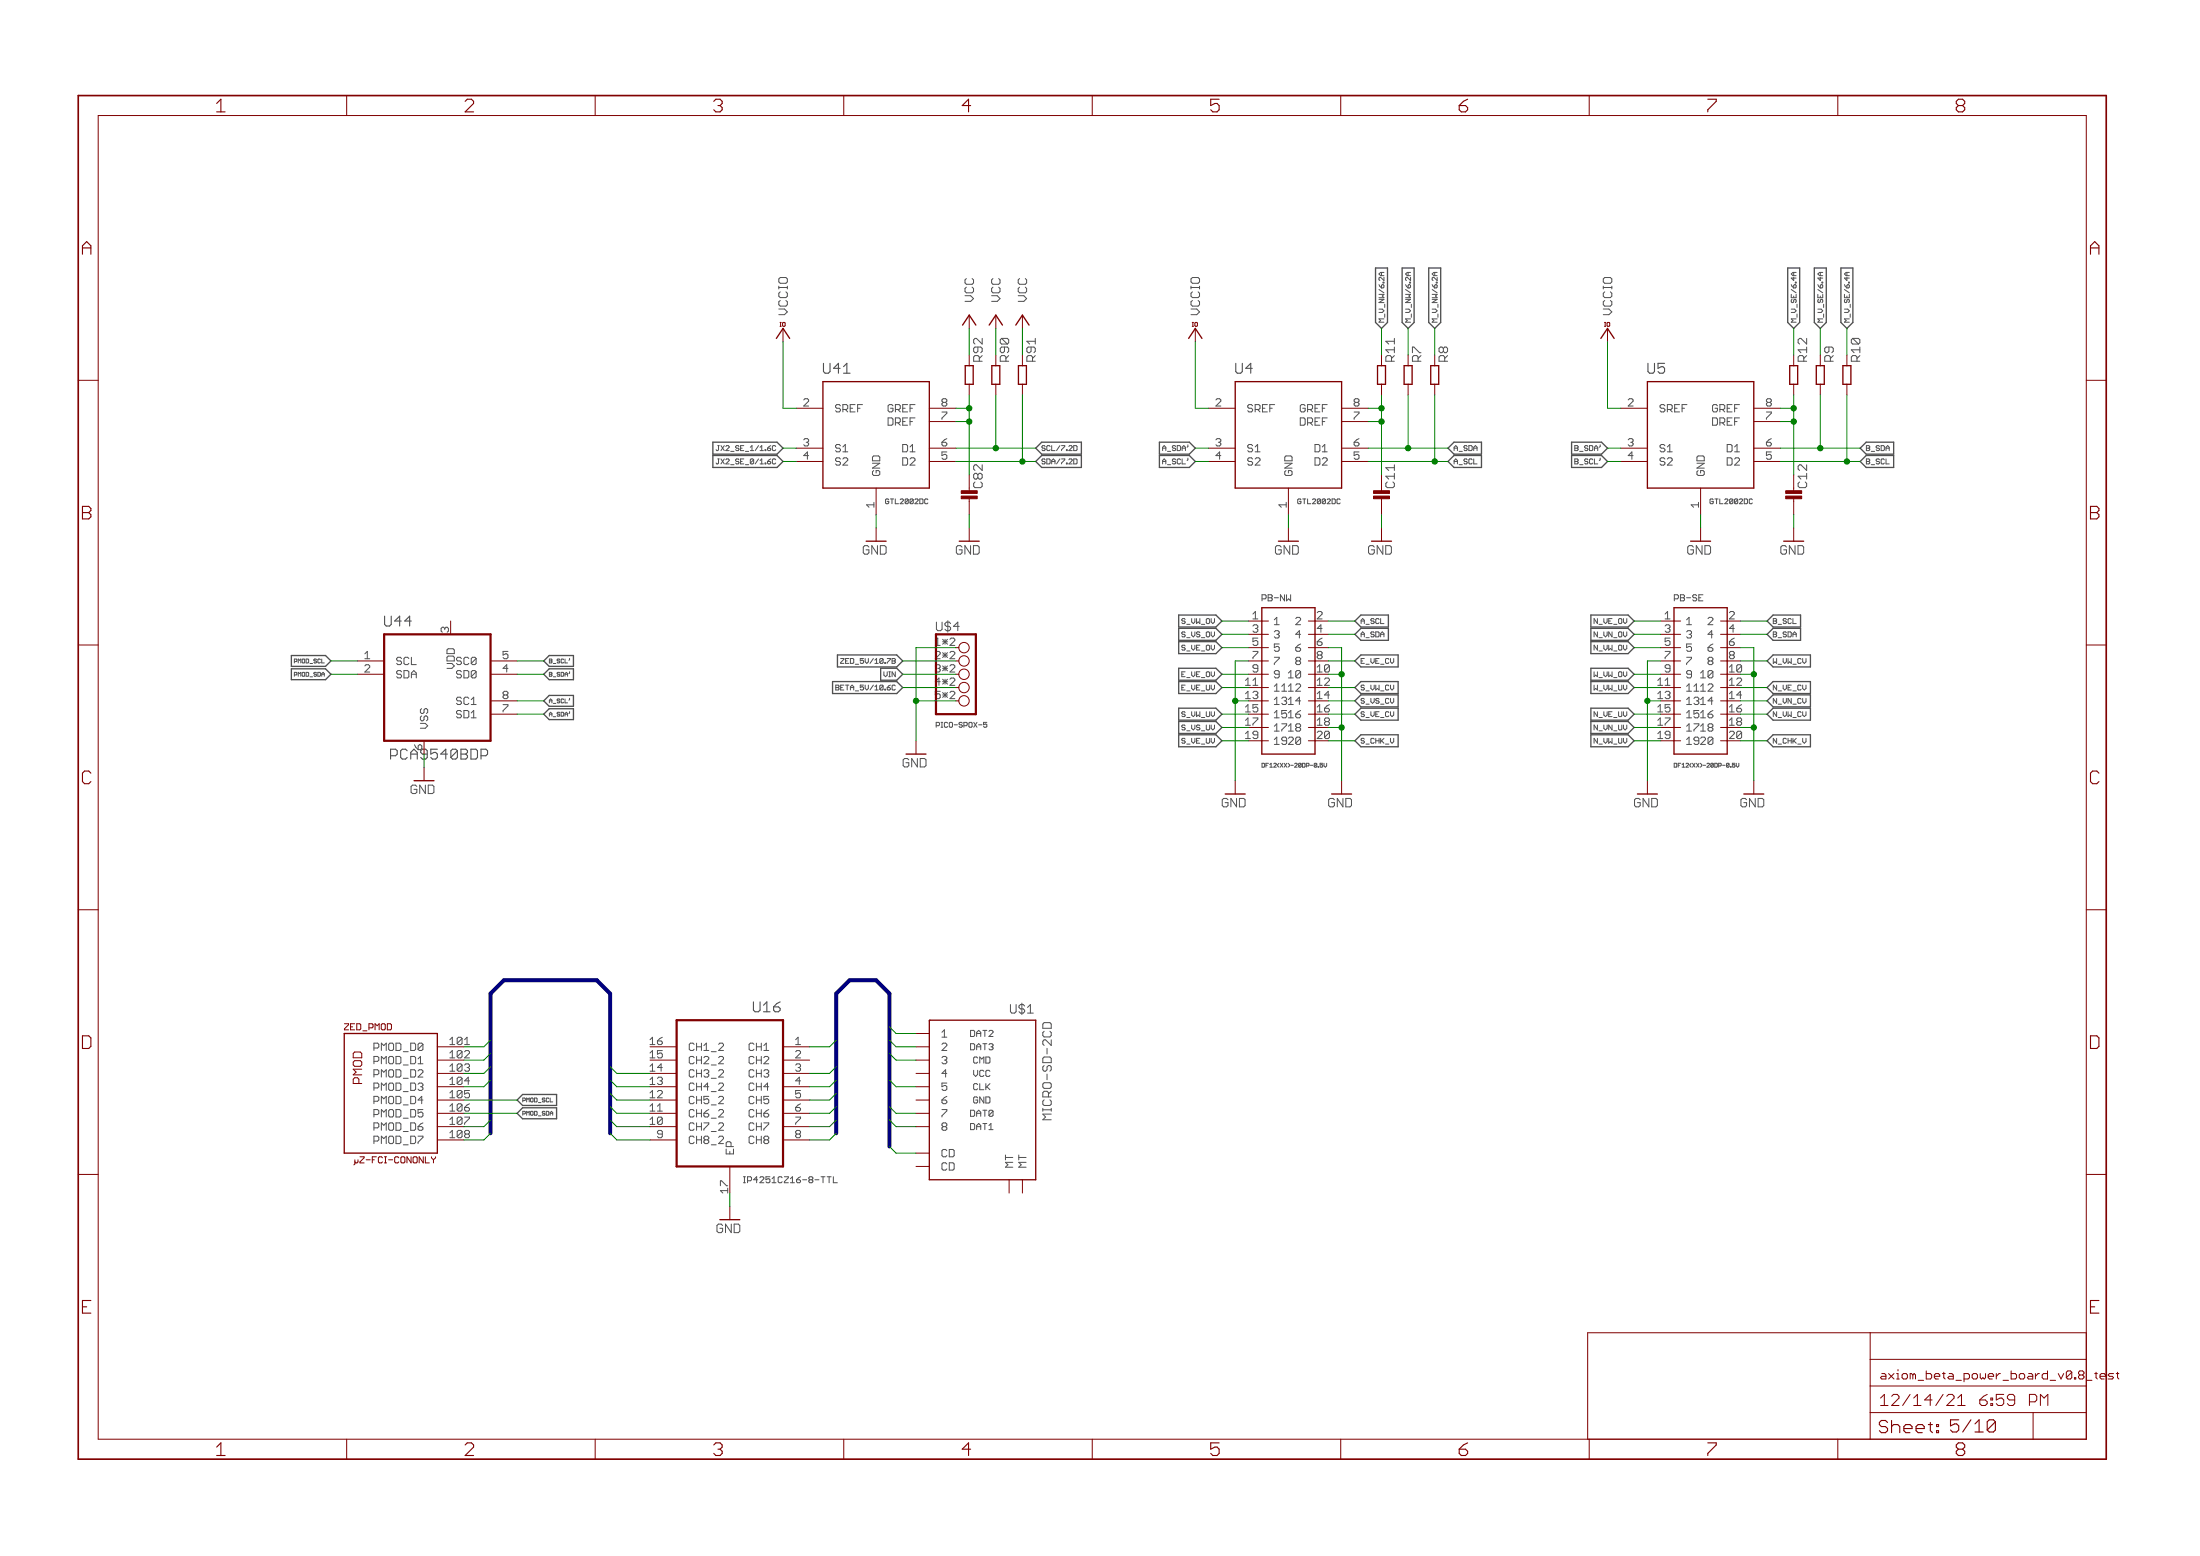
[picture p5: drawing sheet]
<svg xmlns="http://www.w3.org/2000/svg" width="420mm" height="297mm" viewBox="0 0 420 297" stroke-linecap="round" stroke-linejoin="round" font-family="sans-serif">
<g fill="none" stroke="#505050" stroke-width=".19">
<path d="M136.8 85.9l.1 .1M136.8 88.4l.1 .2M169.6 95.2l-.5 .2v.6l.5 .2M248.3 95.2l-.5 .2v.6l.5 .2M327 95.2h-.3l-.1 .2v.6l.1 .2h.3M225.7 118.9l.2 .1M225.9 118.1l-.2 .2 .2 .3M241 114.3h.6l.2-.2v-.4l-.2-.2h-.6v1.2M242.2 113.5h.6l.2 .2-.2 .4 .2 .4-.2 .2h-.6zM242.2 114.1h.6M243.4 114.1h.8M245.3 113.5v1.2l-.8-1.2v1.2"/>
<path d="M245.7 113.5v1.2l.4-.4 .4 .4v-1.2M304.4 119v-.9l.7 .9M319.8 114.3h.5l.2-.2v-.4l-.2-.2h-.5v1.2M320.9 113.5h.6l.2 .2-.2 .4 .2 .4-.2 .2h-.6zM320.9 114.1h.6M322.1 114.1h.8M324 113.7l-.2-.2h-.3l-.2 .2 .2 .4h.3l.2 .2-.2 .4h-.3l-.2-.2M324.4 114.1h.4M325.2 113.5h-.8v1.2h.8M159.6 131.3h.5M160.1 130.8h-.5v.9h.5M160.5 125.7h.7"/>
<path d="M161.2 125.9l-.7 .6v.1h.7M187.8 137.9h.7M188.3 138.2l.2 .2v.3l-.2 .1M225.7 136.7l.2 .1M225.7 139.2l.2 .1M225.7 131.3h.3M225.7 128.7h.3M225.7 124l.2 .1M225.7 121.4l.2 .2M225.9 135.9l-.2 .1 .2 .3M225.9 120.6l-.2 .2 .2 .3M225.9 123.2l-.2 .1 .2 .3"/>
<path d="M225.9 138.4l-.2 .2 .2 .3M226.3 128.2h-.6v1h.6M226.3 130.8h-.6v.9h.6M304.4 121.6v-1l.7 1M304.4 124.1v-.9l.7 .9M304.4 136.8v-.9l.7 .9M304.4 139.3v-.9l.7 .9M344.9 125.7v.6l-.3 .3M344.9 130.8v.6l-.3 .3M344.9 133.3v.7l-.3 .3M344.9 135.9v.6l-.3 .3M225.7 141.7l.2 .2"/>
<path d="M225.9 140.9l-.2 .2 .2 .3M241 145.7l.5 .1v.5l-.1 .2h-.4zM241.8 146.1h.2M242.3 145.7h-.5v.8M242.5 146.5h.5M242.5 146l.3-.3v.8M243.3 145.8l.1-.1 .4 .1-.5 .7h.5M244.3 145.7l-.3 .3v.2l.3 .3M244.5 145.7l.5 .8M245 145.7l-.5 .8M245.3 145.7l.4 .8M245.7 145.7l-.4 .8"/>
<path d="M246 145.7l.3 .3v.2l-.3 .3M246.5 146.1h.5M247.2 145.8l.2-.1 .3 .1-.5 .7h.5M248.5 145.8v.5l-.1 .2-.4-.2M248.5 145.8l-.4-.1-.1 .6M248.5 145.8l-.5 .5M248.8 145.7l.4 .1v.5l-.1 .2h-.3zM249.5 146.2h.4l.1-.4-.5-.1v.8M250.3 146.1h.4M251.5 145.8v.5l-.1 .2-.4-.2M251.5 145.8l-.1-.1-.4 .1v.5M251.5 145.8l-.5 .5"/>
<path d="M251.7 146.3l.2 .2zM252.6 145.7h-.5v.4l.3-.1 .2 .1-.1 .4-.4-.2M252.9 145.7v.5l.2 .3 .3-.3v-.5M304.4 141.9v-1l.7 1M319.7 145.7h.4l.1 .1-.1 .7h-.4zM320.5 146.1h.2M321 145.7h-.5v.8M321.2 146.5h.5M321.2 146l.3-.3v.8M322 145.8l.1-.1 .4 .1-.5 .7h.5M323 145.7l-.3 .3v.2l.3 .3M323.2 145.7l.5 .8"/>
<path d="M323.7 145.7l-.5 .8M324 145.7l.5 .8M324.5 145.7l-.5 .8M324.7 145.7l.3 .3v.2l-.3 .3M325.2 146.1h.5M326 145.8l.1-.1 .4 .1-.5 .7h.5M327.2 145.8l-.1 .7-.4-.2M327.2 145.8l-.1-.1-.4 .1v.5M327.2 145.8l-.5 .5M327.5 145.7l.5 .1v.5l-.1 .2h-.4zM328.2 146.2l.5-.1-.1-.4h-.4v.8M329 146.1h.5"/>
<path d="M330.2 145.8v.5l-.1 .2-.4-.2M330.2 145.8l-.4-.1-.1 .6M330.2 145.8l-.5 .5M330.5 146.3l.1 .2zM331.3 145.7h-.4v.4l.2-.1 .2 .1-.1 .4-.3-.2M331.6 145.7v.5l.3 .3 .2-.3v-.5M344.9 140.9v.7l-.3 .3M72.1 199.1h-.7v1.4M71.4 217.8h.7M71.4 215.3h.7M71.4 212.8h.7M71.4 210.2h.7"/>
<path d="M71.4 207.7h.7M71.4 205.1h.7M71.4 202.6h.7M71.4 200.1h.7M72.1 201.7h-.7v1.4M72.1 204.2h-.7v1.4M72.1 206.8h-.7v1.4M72.1 209.3h-.7v1.4M72.1 211.8h-.7v1.4M72.1 214.4h-.7v1.4M72.1 216.9h-.7v1.4M199.7 213.2l-.5 .6h1.6"/>
<path d="M159.2 225.8h.7"/>
</g>
<path d="M74.6 144.3h.9M75.5 143h-.9v1.9" fill="none" stroke="#505050" stroke-width=".21"/>
<g fill="none" stroke="#505050" stroke-width=".25">
<path d="M262.7 51.2h2.3v10.4l-1.2 1.1-1.1-1.1zM267.8 51.2h2.3v10.4l-1.2 1.1-1.1-1.1zM272.9 51.2h2.2v10.4l-1.1 1.1-1.1-1.1zM341.4 51.2h2.3v10.4l-1.1 1.1-1.2-1.1zM346.5 51.2h2.3v10.4l-1.2 1.1-1.1-1.1zM351.6 51.2h2.3v10.4l-1.2 1.1-1.1-1.1zM136.1 87h12.3l1.1 1.1-1.1 1.1h-12.3zM136.1 84.4h12.3l1.1 1.2-1.1 1.1h-12.3zM198.9 87h7.6v2.2h-7.6l-1.1-1.1zM198.9 84.4h7.6v2.3h-7.6l-1.1-1.1zM221.4 87h5.7l1.2 1.1-1.2 1.1h-5.7zM221.4 84.4h5.7l1.2 1.2-1.2 1.1h-5.7z"/>
<path d="M277.7 87h5.2v2.2h-5.2l-1.2-1.1zM277.7 84.4h5.2v2.3h-5.2l-1.2-1.1zM300.1 87h5.8l1.1 1.1-1.1 1.1h-5.8zM300.1 84.4h5.8l1.1 1.2-1.1 1.1h-5.8zM356.4 87h5.3v2.2h-5.3l-1.1-1.1zM356.4 84.4h5.3v2.3h-5.3l-1.1-1.1zM225.1 117.4h7.1l1.2 1.2-1.2 1.1h-7.1zM225.1 120h7.1l1.2 1.1-1.2 1.1h-7.1zM258.8 118.6l1.1-1.2h5.3v2.3h-5.3zM303.8 117.4h7.1l1.2 1.2-1.2 1.1h-7.1zM303.8 120h7.1l1.2 1.1-1.2 1.1h-7.1zM338.6 117.4h5.3v2.3h-5.3l-1.1-1.1z"/>
<path d="M338.6 120h5.3v2.2h-5.3l-1.1-1.1zM55.6 125.1h6.6l1 1.1-1 1h-6.6zM55.6 127.7h6.6l1 1-1 1.1h-6.6zM103.8 126.2l1.1-1.1h4.6v2.1h-4.6zM104.9 127.7h4.6v2.1h-4.6l-1.1-1.1zM104.9 132.8h4.6v2h-4.6l-1.1-1zM104.9 135.3h4.6v2.1h-4.6l-1.1-1.1zM159 130.1h12.3l1.1 1.2-1.1 1.1h-12.3zM159.9 125h11.4l1.1 1.2-1.1 1.1h-11.4zM168.2 127.6h3.1l1.1 1.1-1.1 1.2h-3.1zM225.1 127.6h7.1l1.2 1.1-1.2 1.2h-7.1zM225.1 130.1h7.1l1.2 1.2-1.2 1.1h-7.1z"/>
<path d="M225.1 135.2h7.1l1.2 1.1-1.2 1.2h-7.1zM225.1 122.5h7.1l1.2 1.1-1.2 1.2h-7.1zM225.1 137.7h7.1l1.2 1.2-1.2 1.1h-7.1zM258.8 121.1l1.1-1.1h5.3v2.2h-5.3zM258.8 126.2l1.1-1.2h7.1v2.3h-7.1zM258.8 131.3l1.1-1.2h7.1v2.3h-7.1zM258.8 133.8l1.1-1.1h7.1v2.2h-7.1zM258.8 136.3l1.1-1.1h7.1v2.3h-7.1zM303.8 130.1h7.1l1.2 1.2-1.2 1.1h-7.1zM303.8 135.2h7.1l1.2 1.1-1.2 1.2h-7.1zM303.8 137.7h7.1l1.2 1.2-1.2 1.1h-7.1zM303.8 127.6h7.1l1.2 1.1-1.2 1.2h-7.1z"/>
<path d="M303.8 122.5h7.1l1.2 1.1-1.2 1.2h-7.1zM338.6 125h7.2v2.3h-7.2l-1.1-1.1zM338.6 130.1h7.2v2.3h-7.2l-1.1-1.1zM338.6 132.7h7.2v2.2h-7.2l-1.1-1.1zM338.6 135.2h7.2v2.3h-7.2l-1.1-1.2zM225.1 140.3h7.1l1.2 1.1-1.2 1.2h-7.1zM258.8 141.4l1.1-1.1h7.1v2.3h-7.1zM303.8 140.3h7.1l1.2 1.1-1.2 1.2h-7.1zM338.6 140.3h7.2v2.3h-7.2l-1.1-1.2zM99.8 208.9h6.5v2.1h-6.5l-1-1zM99.8 211.5h6.5v2.1h-6.5l-1-1.1z"/>
</g>
<g fill="none" stroke="#800000" stroke-width=".19">
<path d="M66.2 18.2v3.9M113.7 18.2v3.9M161.1 18.2v3.9M208.6 18.2v3.9M256.1 18.2v3.9M303.5 18.2v3.9M351 18.2v3.9M18.8 22.1h379.6v252.6h-379.6zM14.9 72.6h3.9M149.5 62.7v2.5M152.1 77.9h5.1M177.5 77.9h5.1"/>
<path d="M185.1 60.2v2.5M185.1 67.8v2M185.1 73.4v2M190.2 60.2v2.5M190.2 67.8v2M190.2 73.4v2M195.3 60.2v2.5M195.3 67.8v2M195.3 73.4v2M228.3 62.7v2.5M230.8 77.9h5.1M256.2 77.9h5.1"/>
<path d="M263.8 67.8v2M263.8 73.4v2M268.9 67.8v2M268.9 73.4v2M274 67.8v2M274 73.4v2M307 62.7v2.5M309.5 77.9h5.1M334.9 77.9h5.1M342.6 67.8v2M342.6 73.4v2M347.6 67.8v2"/>
<path d="M347.6 73.4v2M352.7 67.8v2M352.7 73.4v2M398.4 72.6h3.9M152.1 85.6h5.1M152.1 88.1h5.1M167.3 93.2v5.1M177.5 85.6h5.1M177.5 88.1h5.1M177.5 80.5h5.1M185.1 95.2v3.1M230.8 85.6h5.1"/>
<path d="M230.8 88.1h5.1M246.1 93.2v5.1M256.2 85.6h5.1M256.2 88.1h5.1M256.2 80.5h5.1M263.8 95.2v3.1M309.5 85.6h5.1M309.5 88.1h5.1M324.8 93.2v5.1M334.9 85.6h5.1M334.9 88.1h5.1M334.9 80.5h5.1"/>
<path d="M342.6 95.2v3.1M86.1 118.6v2.5M167.3 100.8v2.5M185.1 100.8v2.5M238.4 118.6h3.9M246.1 100.8v2.5M249.9 118.6h3.8M263.8 100.8v2.5M317.2 118.6h3.8M324.8 100.8v2.5M328.6 118.6h3.8M342.6 100.8v2.5"/>
<path d="M14.9 123.1h3.9M68.3 128.7h5.1M68.3 126.2h5.1M93.7 128.7h5.1M93.7 133.8h5.1M93.7 126.2h5.1M93.7 136.3h5.1M238.4 123.6h3.9M238.4 121.1h3.9M238.4 126.2h3.9M241 128.7h1.3M241 133.8h1.3"/>
<path d="M241 138.9h1.3M241 131.3h1.3M241 136.3h1.3M249.9 123.6h3.8M249.9 128.7h1.2M249.9 133.8h1.2M249.9 138.9h1.2M249.9 121.1h3.8M249.9 126.2h1.2M249.9 131.3h1.2M249.9 136.3h1.2M317.2 123.6h3.8"/>
<path d="M317.2 121.1h3.8M317.2 126.2h3.8M319.7 128.7h1.3M319.7 133.8h1.3M319.7 138.9h1.3M319.7 131.3h1.3M319.7 136.3h1.3M328.6 123.6h3.8M328.6 128.7h1.3M328.6 133.8h1.3M328.6 138.9h1.3M328.6 121.1h3.8"/>
<path d="M328.6 126.2h1.3M328.6 131.3h1.3M328.6 136.3h1.3M398.4 123.1h3.9M81 141.4v2.6M81 146.5v2.5M174.9 141.4v2.6M235.9 149v2.6M241 141.4h1.3M249.9 141.4h1.2M256.2 149v2.6M314.6 149v2.6"/>
<path d="M319.7 141.4h1.3M328.6 141.4h1.3M334.9 149v2.6M14.9 173.7h3.9M398.4 173.7h3.9M83.5 199.8h5.1M124.1 199.8h5.1M149.5 199.8h5.1M174.9 197.3h2.6M174.9 199.8h2.6M83.5 202.4h5.1M83.5 204.9h5.1"/>
<path d="M83.5 207.5h5.1M83.5 210h5.1M83.5 212.5h5.1M83.5 215.1h5.1M83.5 217.6h5.1M124.1 202.4h5.1M124.1 204.9h5.1M124.1 207.5h5.1M124.1 210h5.1M124.1 212.5h5.1M124.1 215.1h5.1M124.1 217.6h5.1"/>
<path d="M149.5 202.4h5.1M149.5 204.9h5.1M149.5 207.5h5.1M149.5 210h5.1M149.5 212.5h5.1M149.5 215.1h5.1M149.5 217.6h5.1M174.9 202.4h2.6M174.9 204.9h2.6M174.9 207.5h2.6M174.9 210h2.6M174.9 212.5h2.6"/>
<path d="M174.9 215.1h2.6M14.9 224.2h3.9M67.8 221.4v.8l-.2 .2M67.8 221.8l.2 .2M139.4 222.7v5.1M139.4 230.3v2.5M174.9 220.1h2.6M174.9 222.7h2.6M192.7 225.2v2.6M195.3 225.2v2.6M398.4 224.2h3.9M357.2 254.4v20.3"/>
<path d="M357.2 259.5h41.2M398.4 254.4h-95.2v20.3M66.2 274.7v3.9M113.7 274.7v3.9M161.1 274.7v3.9M208.6 274.7v3.9M256.1 274.7v3.9M303.5 274.7v3.9M351 274.7v3.9M357.2 269.7h41.2M357.2 264.6h41.2M388.3 269.7v5"/>
<circle cx="184.1" cy="126.2" r=".99"/>
<circle cx="184.1" cy="123.6" r=".99"/>
<circle cx="184.1" cy="131.3" r=".99"/>
<circle cx="184.1" cy="128.7" r=".99"/>
<circle cx="184.1" cy="133.8" r=".99"/>
</g>
<path d="M14.9 18.2h387.4v260.4h-387.4z" fill="none" stroke="#800000" stroke-width=".32"/>
<g fill="none" stroke="#800000" stroke-width=".25">
<path d="M148.3 64.6l1.2-1.9 1.3 1.9M157.2 72.9h20.3v20.3h-20.3zM183.8 62.1l1.3-1.9 1.3 1.9M184.3 69.8h1.6v3.6h-1.6zM188.9 62.1l1.3-1.9 1.3 1.9M189.4 69.8h1.5v3.6h-1.5zM194 62.1l1.3-1.9 1.2 1.9M194.5 69.8h1.5v3.6h-1.5zM227 64.6l1.3-1.9 1.3 1.9M235.9 72.9h20.3v20.3h-20.3zM263.1 69.8h1.5v3.6h-1.5zM268.2 69.8h1.5v3.6h-1.5z"/>
<path d="M273.2 69.8h1.6v3.6h-1.6zM305.7 64.6l1.3-1.9 1.3 1.9M314.6 72.9h20.3v20.3h-20.3zM341.8 69.8h1.5v3.6h-1.5zM346.9 69.8h1.5v3.6h-1.5zM352 69.8h1.5v3.6h-1.5zM241 116h10.1M319.7 116h10.2M241 121.1v5.1M251.1 121.1v5.1M319.7 121.1v5.1M329.9 121.1v5.1"/>
<path d="M241 141.4v2.6h10.1v-2.6M319.7 141.4v2.6h10.2v-2.6M65.7 197.3h17.8v22.8h-17.8zM177.5 194.8h20.3v30.4h-20.3z"/>
</g>
<path d="M73.4 121.1h20.3v20.3h-20.3zM178.8 121.1h7.6v15.2h-7.6zM129.2 194.8h20.3v27.9h-20.3z" fill="none" stroke="#800000" stroke-width=".42"/>
<g fill="#800000" stroke="#800000" stroke-width=".19">
<path d="M262.3 94.7h3.1v.5h-3.1z"/>
<path d="M262.3 93.7h3.1v.5h-3.1z"/>
<path d="M341 94.7h3.1v.5h-3.1z"/>
<path d="M341 93.7h3.1v.5h-3.1z"/>
<path d="M183.6 94.7h3v.5h-3z"/>
<path d="M183.6 93.7h3v.5h-3z"/>
</g>
<path d="M93.7 216.3v-26.6l2.5-2.6h17.8l2.5 2.6v26.6M159.7 216.3v-26.6l2.5-2.6h5.1l2.6 2.6v29.2" fill="none" stroke="#000080" stroke-width=".76"/>
<g fill="none" stroke="#008000" stroke-width=".19">
<path d="M149.5 65.2v12.7h2.6M182.6 77.9h2.5M185.1 62.7v5.1M185.1 75.4v15.2M190.2 62.7v5.1M190.2 75.4v10.2M195.3 62.7v5.1M195.3 75.4v12.7M228.3 65.2v12.7h2.5M261.3 77.9h2.5M263.8 62.7v5.1M263.8 75.4v15.2"/>
<path d="M268.9 62.7v5.1M268.9 75.4v10.2M274 62.7v5.1M274 75.4v12.7M307 65.2v12.7h2.5M340 77.9h2.6M342.6 62.7v5.1M342.6 75.4v15.2M347.6 62.7v5.1M347.6 75.4v10.2M352.7 62.7v5.1M352.7 75.4v12.7"/>
<path d="M149.5 88.1h2.6M149.5 85.6h2.6M167.3 98.3v2.5M182.6 88.1h15.2M182.6 85.6h15.2M182.6 80.5h2.5M185.1 98.3v2.5M228.3 88.1h2.5M228.3 85.6h2.5M246.1 98.3v2.5M261.3 88.1h15.2M261.3 85.6h15.2"/>
<path d="M261.3 80.5h2.5M263.8 98.3v2.5M307 88.1h2.5M307 85.6h2.5M324.8 98.3v2.5M340 88.1h15.3M340 85.6h15.3M340 80.5h2.6M342.6 98.3v2.5M233.4 118.6h5M253.7 118.6h5.1M312.1 118.6h5.1"/>
<path d="M332.4 118.6h5.1M63.2 126.2h5.1M63.2 128.7h5.1M98.8 126.2h5M98.8 128.7h5M98.8 133.8h5M98.8 136.3h5M172.4 126.2h10.2M172.4 128.7h10.2M172.4 131.3h10.2M174.9 133.8h7.7M182.6 123.6h-7.7v17.8"/>
<path d="M233.4 128.7h5M233.4 123.6h5M233.4 138.9h5M233.4 121.1h5M233.4 131.3h5M233.4 136.3h5M235.9 133.8h2.5M238.4 126.2h-2.5v22.8M253.7 126.2h5.1M253.7 128.7h2.5M253.7 133.8h5.1M253.7 123.6h2.5v25.4"/>
<path d="M253.7 138.9h2.5M253.7 121.1h5.1M253.7 131.3h5.1M253.7 136.3h5.1M312.1 128.7h5.1M312.1 123.6h5.1M312.1 138.9h5.1M312.1 121.1h5.1M312.1 131.3h5.1M312.1 136.3h5.1M314.6 133.8h2.6M317.2 126.2h-2.6v22.8"/>
<path d="M332.4 126.2h5.1M332.4 128.7h2.5M332.4 133.8h5.1M332.4 123.6h2.5v25.4M332.4 138.9h2.5M332.4 121.1h5.1M332.4 131.3h5.1M332.4 136.3h5.1M81 144v2.5M233.4 141.4h5M253.7 141.4h5.1M312.1 141.4h5.1"/>
<path d="M332.4 141.4h5.1M93.7 198.6l-1.3 1.2h-3.8M159.7 198.6l-1.3 1.2h-3.8M169.9 196l1.2 1.3h3.8M169.9 198.6l1.2 1.2h3.8M88.6 212.5h10.2M88.6 210h10.2M93.7 213.8l-1.3 1.3h-3.8M93.7 216.3l-1.3 1.3h-3.8M93.7 201.1l-1.3 1.3h-3.8M93.7 206.2l-1.3 1.3h-3.8M93.7 203.6l-1.3 1.3h-3.8"/>
<path d="M116.5 213.8l1.3 1.3h6.3M116.5 216.3l1.3 1.3h6.3M116.5 211.3l1.3 1.2h6.3M116.5 208.7l1.3 1.3h6.3M116.5 206.2l1.3 1.3h6.3M116.5 203.6l1.3 1.3h6.3M159.7 213.8l-1.3 1.3h-3.8M159.7 216.3l-1.3 1.3h-3.8M159.7 211.3l-1.3 1.2h-3.8M159.7 208.7l-1.3 1.3h-3.8M159.7 206.2l-1.3 1.3h-3.8M159.7 203.6l-1.3 1.3h-3.8"/>
<path d="M169.9 213.8l1.2 1.3h3.8M169.9 211.3l1.2 1.2h3.8M169.9 201.1l1.2 1.3h3.8M169.9 206.2l1.2 1.3h3.8M169.9 218.9l1.2 1.2h3.8M139.4 227.8v2.5"/>
</g>
<g fill="#008000" stroke="#008000" stroke-width=".19">
<circle cx="235.9" cy="133.8" r=".51"/>
<circle cx="256.2" cy="128.7" r=".51"/>
<circle cx="256.2" cy="138.9" r=".51"/>
<circle cx="314.6" cy="133.8" r=".51"/>
<circle cx="334.9" cy="128.7" r=".51"/>
<circle cx="334.9" cy="138.9" r=".51"/>
<circle cx="174.9" cy="133.8" r=".51"/>
<circle cx="274" cy="88.1" r=".51"/>
<circle cx="268.9" cy="85.6" r=".51"/>
<circle cx="347.6" cy="85.6" r=".51"/>
<circle cx="352.7" cy="88.1" r=".51"/>
<circle cx="263.8" cy="77.9" r=".51"/>
<circle cx="263.8" cy="80.5" r=".51"/>
<circle cx="342.6" cy="77.9" r=".51"/>
<circle cx="342.6" cy="80.5" r=".51"/>
<circle cx="185.1" cy="77.9" r=".51"/>
<circle cx="185.1" cy="80.5" r=".51"/>
<circle cx="190.2" cy="85.6" r=".51"/>
<circle cx="195.3" cy="88.1" r=".51"/>
</g>
<g font-size="3.7" fill="#800000">
<text x="41.3" y="21.4">1</text>
<text x="88.7" y="21.4">2</text>
<text x="136.2" y="21.4">3</text>
<text x="183.7" y="21.4">4</text>
<text x="231.1" y="21.4">5</text>
<text x="278.6" y="21.4">6</text>
<text x="326" y="21.4">7</text>
<text x="373.5" y="21.4">8</text>
<text x="15.6" y="48.6">A</text>
<text x="399.1" y="48.6">A</text>
<text x="15.6" y="99.2">B</text>
<text x="399.1" y="99.2">B</text>
<text x="15.6" y="149.7">C</text>
<text x="399.1" y="149.7">C</text>
<text x="15.6" y="200.2">D</text>
<text x="399.1" y="200.2">D</text>
<text x="15.6" y="250.8">E</text>
<text x="399.1" y="250.8">E</text>
<text x="41.3" y="277.9">1</text>
<text x="88.7" y="277.9">2</text>
<text x="136.2" y="277.9">3</text>
<text x="183.7" y="277.9">4</text>
<text x="231.1" y="277.9">5</text>
<text x="278.6" y="277.9">6</text>
<text x="326" y="277.9">7</text>
<text x="373.5" y="277.9">8</text>
</g>
<text font-size="3.6" fill="#800000" x="358.7" y="273.6">Sheet: 5/10</text>
<g font-size="3.2" fill="#800000">
<text x="359" y="268.4">12/14/21</text>
<text x="376.5" y="268.4">6:59 PM</text>
</g>
<g font-size="2.9" fill="#505050">
<text x="157.1" y="71.3">U41</text>
<text x="235.8" y="71.3">U4</text>
<text x="314.5" y="71.3">U5</text>
<text x="73.3" y="119.6">U44</text>
<text x="75.8" y="145">PCA</text>
<text x="81.1" y="145">9540BDP</text>
<text x="144.1" y="193.2">U16</text>
</g>
<g font-size="2.5" fill="#505050">
<text x="185.9" y="57.6" transform="rotate(-90 185.9 57.6)">VCC</text>
<text x="191" y="57.6" transform="rotate(-90 191 57.6)">VCC</text>
<text x="196" y="57.6" transform="rotate(-90 196 57.6)">VCC</text>
<text x="150.3" y="60.2" transform="rotate(-90 150.3 60.2)">VCCIO</text>
<text x="229.1" y="60.2" transform="rotate(-90 229.1 60.2)">VCCIO</text>
<text x="307.8" y="60.2" transform="rotate(-90 307.8 60.2)">VCCIO</text>
<text x="187.5" y="69" transform="rotate(-90 187.5 69)">R92</text>
<text x="192.6" y="69" transform="rotate(-90 192.6 69)">R90</text>
<text x="197.7" y="69" transform="rotate(-90 197.7 69)">R91</text>
<text x="266.3" y="69" transform="rotate(-90 266.3 69)">R11</text>
<text x="271.3" y="69" transform="rotate(-90 271.3 69)">R7</text>
<text x="276.4" y="69" transform="rotate(-90 276.4 69)">R8</text>
<text x="345" y="69" transform="rotate(-90 345 69)">R12</text>
<text x="350.1" y="69" transform="rotate(-90 350.1 69)">R9</text>
<text x="355.2" y="69" transform="rotate(-90 355.2 69)">R10</text>
<text x="178.6" y="120.5">U$</text>
<text x="181.7" y="120.5">4</text>
<text x="193.2" y="193.5">U$1</text>
<text x="200.7" y="212.8" transform="rotate(-90 200.7 212.8)">MICRO-SD-2CD</text>
</g>
<g font-size="2.5" fill="#800000">
<text x="187.5" y="93.2" transform="rotate(-90 187.5 93.2)">C82</text>
<text x="266.3" y="93.2" transform="rotate(-90 266.3 93.2)">C11</text>
<text x="345" y="93.2" transform="rotate(-90 345 93.2)">C12</text>
<text x="164.7" y="105.9">GND</text>
<text x="182.5" y="105.9">GND</text>
<text x="243.4" y="105.9">GND</text>
<text x="261.2" y="105.9">GND</text>
<text x="322.1" y="105.9">GND</text>
<text x="339.9" y="105.9">GND</text>
<text x="172.3" y="146.5">GND</text>
<text x="78.3" y="151.6">GND</text>
<text x="233.2" y="154.1">GND</text>
<text x="253.6" y="154.1">GND</text>
<text x="312" y="154.1">GND</text>
<text x="332.3" y="154.1">GND</text>
<text x="69.1" y="206.6" transform="rotate(-90 69.1 206.6)">PMOD</text>
<text x="136.7" y="235.4">GND</text>
</g>
<g font-size="2.3" fill="#800000">
<text x="359" y="263.3">axiom_beta_power_board_v0.8_</text>
<text x="398.7" y="263.3">tes</text>
<text x="402.9" y="263.3">t</text>
</g>
<g font-size="2.1" fill="#505050">
<text x="153.4" y="77.6">2</text>
<text x="179.7" y="77.6">8</text>
<text x="232.2" y="77.6">2</text>
<text x="258.4" y="77.6">8</text>
<text x="310.9" y="77.6">2</text>
<text x="337.2" y="77.6">8</text>
<text x="159.4" y="78.7">SREF</text>
<text x="169.9" y="81.2">DREF</text>
<text x="169.9" y="78.7">GREF</text>
<text x="179.7" y="80.1">7</text>
<text x="238.1" y="78.7">SREF</text>
<text x="248.6" y="81.2">DREF</text>
<text x="248.6" y="78.7">GREF</text>
<text x="258.4" y="80.1">7</text>
<text x="316.9" y="78.7">SREF</text>
<text x="327.3" y="81.2">DREF</text>
<text x="327.3" y="78.7">GREF</text>
<text x="337.2" y="80.1">7</text>
<text x="153.4" y="85.2">3</text>
<text x="153.4" y="87.7">4</text>
<text x="159.4" y="86.3">S1</text>
<text x="159.4" y="88.8">S2</text>
<text x="172.5" y="88.8">D2</text>
<text x="172.5" y="86.3">D1</text>
<text x="179.7" y="87.7">5</text>
<text x="179.7" y="85.2">6</text>
<text x="232.2" y="85.2">3</text>
<text x="232.2" y="87.7">4</text>
<text x="238.1" y="86.3">S1</text>
<text x="238.1" y="88.8">S2</text>
<text x="251.2" y="88.8">D2</text>
<text x="251.2" y="86.3">D1</text>
<text x="258.4" y="87.7">5</text>
<text x="258.4" y="85.2">6</text>
<text x="310.9" y="85.2">3</text>
<text x="310.9" y="87.7">4</text>
<text x="316.9" y="86.3">S1</text>
<text x="316.9" y="88.8">S2</text>
<text x="329.9" y="88.8">D2</text>
<text x="329.9" y="86.3">D1</text>
<text x="337.2" y="87.7">5</text>
<text x="337.2" y="85.2">6</text>
<text x="168" y="90.8" transform="rotate(-90 168 90.8)">GND</text>
<text x="246.7" y="90.8" transform="rotate(-90 246.7 90.8)">GND</text>
<text x="325.4" y="90.8" transform="rotate(-90 325.4 90.8)">GND</text>
<text x="166.9" y="96.8" transform="rotate(-90 166.9 96.8)">1</text>
<text x="245.6" y="96.8" transform="rotate(-90 245.6 96.8)">1</text>
<text x="324.3" y="96.8" transform="rotate(-90 324.3 96.8)">1</text>
<text x="243.2" y="119.3">1</text>
<text x="247.4" y="119.3">2</text>
<text x="321.9" y="119.3">1</text>
<text x="326.1" y="119.3">2</text>
<text x="69.6" y="125.8">1</text>
<text x="85.6" y="120.7" transform="rotate(-90 85.6 120.7)">3</text>
<text x="95.9" y="125.8">5</text>
<text x="239.2" y="123.3">5</text>
<text x="239.2" y="125.8">7</text>
<text x="243.2" y="121.9">3</text>
<text x="243.2" y="124.4">5</text>
<text x="247.4" y="121.9">4</text>
<text x="247.4" y="124.4">6</text>
<text x="251.4" y="123.3">6</text>
<text x="251.4" y="125.8">8</text>
<text x="318" y="123.3">5</text>
<text x="318" y="125.8">7</text>
<text x="321.9" y="121.9">3</text>
<text x="321.9" y="124.4">5</text>
<text x="326.1" y="121.9">4</text>
<text x="326.1" y="124.4">6</text>
<text x="330.1" y="123.3">6</text>
<text x="330.1" y="125.8">8</text>
<text x="69.6" y="128.4">2</text>
<text x="75.6" y="126.9">SCL</text>
<text x="75.6" y="129.5">SDA</text>
<text x="86.7" y="127.3" transform="rotate(-90 86.7 127.3)">VDD</text>
<text x="87.4" y="129.5">SD0</text>
<text x="87.4" y="126.9">SC0</text>
<text x="95.9" y="128.4">4</text>
<text x="178.8" y="128.4">3*2</text>
<text x="243.2" y="126.9">7</text>
<text x="243.2" y="129.5">9</text>
<text x="246.1" y="129.5">10</text>
<text x="247.4" y="126.9">8</text>
<text x="321.9" y="126.9">7</text>
<text x="321.9" y="129.5">9</text>
<text x="324.8" y="129.5">10</text>
<text x="326.1" y="126.9">8</text>
<text x="87.4" y="137.1">SD1</text>
<text x="87.4" y="134.6">SC1</text>
<text x="95.9" y="136">7</text>
<text x="95.9" y="133.4">8</text>
<text x="243.2" y="132">1112</text>
<text x="243.2" y="134.6">1314</text>
<text x="243.2" y="137.1">1516</text>
<text x="321.9" y="132">1112</text>
<text x="321.9" y="134.6">1314</text>
<text x="321.9" y="137.1">1516</text>
<text x="80.5" y="143.1" transform="rotate(-90 80.5 143.1)">6</text>
<text x="81.6" y="139.1" transform="rotate(-90 81.6 139.1)">VSS</text>
<text x="243.2" y="139.6">1718</text>
<text x="243.2" y="142.2">1920</text>
<text x="321.9" y="139.6">1718</text>
<text x="321.9" y="142.2">1920</text>
<text x="72" y="203.1">PMOD_D1</text>
<text x="72" y="200.6">PMOD_D0</text>
<text x="85.7" y="202">102</text>
<text x="85.7" y="199.5">101</text>
<text x="124.2" y="202">15</text>
<text x="124.2" y="199.5">16</text>
<text x="131.5" y="203.1">CH2_2</text>
<text x="131.5" y="200.6">CH1_2</text>
<text x="143.2" y="200.6">CH1</text>
<text x="143.2" y="203.1">CH2</text>
<text x="151.8" y="199.5">1</text>
<text x="151.8" y="202">2</text>
<text x="179.7" y="198">1</text>
<text x="179.7" y="200.6">2</text>
<text x="179.7" y="203.1">3</text>
<text x="72" y="208.2">PMOD_D3</text>
<text x="72" y="205.7">PMOD_D2</text>
<text x="85.7" y="209.6">105</text>
<text x="85.7" y="207.1">104</text>
<text x="85.7" y="204.6">103</text>
<text x="124.2" y="209.6">12</text>
<text x="124.2" y="207.1">13</text>
<text x="124.2" y="204.6">14</text>
<text x="131.5" y="208.2">CH4_2</text>
<text x="131.5" y="205.7">CH3_2</text>
<text x="143.2" y="205.7">CH3</text>
<text x="143.2" y="208.2">CH4</text>
<text x="151.8" y="204.6">3</text>
<text x="151.8" y="207.1">4</text>
<text x="151.8" y="209.6">5</text>
<text x="179.7" y="205.7">4</text>
<text x="179.7" y="208.2">5</text>
<text x="72" y="215.8">PMOD_D6</text>
<text x="72" y="213.3">PMOD_D5</text>
<text x="72" y="210.7">PMOD_D4</text>
<text x="85.7" y="214.7">107</text>
<text x="85.7" y="212.2">106</text>
<text x="124.2" y="214.7">10</text>
<text x="124.2" y="212.2">11</text>
<text x="131.5" y="215.8">CH7_2</text>
<text x="131.5" y="213.3">CH6_2</text>
<text x="131.5" y="210.7">CH5_2</text>
<text x="143.2" y="210.7">CH5</text>
<text x="143.2" y="213.3">CH6</text>
<text x="143.2" y="215.8">CH7</text>
<text x="151.8" y="212.2">6</text>
<text x="151.8" y="214.7">7</text>
<text x="179.7" y="210.7">6</text>
<text x="179.7" y="213.3">7</text>
<text x="179.7" y="215.8">8</text>
<text x="72" y="218.4">PMOD_D7</text>
<text x="85.7" y="217.2">108</text>
<text x="125.5" y="217.2">9</text>
<text x="131.5" y="218.4">CH8_2</text>
<text x="140" y="220.3" transform="rotate(-90 140 220.3)">EP</text>
<text x="143.2" y="218.4">CH8</text>
<text x="151.8" y="217.2">8</text>
<text x="179.7" y="220.9">CD</text>
<text x="138.9" y="227.6" transform="rotate(-90 138.9 227.6)">17</text>
<text x="179.7" y="223.4">CD</text>
<text x="193.4" y="222.9" transform="rotate(-90 193.4 222.9)">MT</text>
<text x="195.9" y="222.9" transform="rotate(-90 195.9 222.9)">MT</text>
</g>
<g font-size="2.1" fill="#800000">
<text x="239.2" y="118.2">1</text>
<text x="251.4" y="118.2">2</text>
<text x="318" y="118.2">1</text>
<text x="330.1" y="118.2">2</text>
<text x="178.8" y="123.3">1*2</text>
<text x="178.8" y="125.8">2*2</text>
<text x="239.2" y="120.7">3</text>
<text x="251.4" y="120.7">4</text>
<text x="318" y="120.7">3</text>
<text x="330.1" y="120.7">4</text>
<text x="178.8" y="130.9">4*2</text>
<text x="237.9" y="130.9">11</text>
<text x="239.2" y="128.4">9</text>
<text x="251.4" y="128.4">10</text>
<text x="251.4" y="130.9">12</text>
<text x="316.7" y="130.9">11</text>
<text x="318" y="128.4">9</text>
<text x="330.1" y="128.4">10</text>
<text x="330.1" y="130.9">12</text>
<text x="178.8" y="133.4">5*2</text>
<text x="237.9" y="133.4">13</text>
<text x="237.9" y="136">15</text>
<text x="251.4" y="133.4">14</text>
<text x="251.4" y="136">16</text>
<text x="316.7" y="133.4">13</text>
<text x="316.7" y="136">15</text>
<text x="330.1" y="133.4">14</text>
<text x="330.1" y="136">16</text>
<text x="237.9" y="138.5">17</text>
<text x="237.9" y="141.1">19</text>
<text x="251.4" y="138.5">18</text>
<text x="251.4" y="141.1">20</text>
<text x="316.7" y="138.5">17</text>
<text x="316.7" y="141.1">19</text>
<text x="330.1" y="138.5">18</text>
<text x="330.1" y="141.1">20</text>
</g>
<g font-size="1.8" fill="#800000">
<text x="65.6" y="196.7">ZED_PMOD</text>
<text x="68.3" y="222">µZ-FCI-CONONLY</text>
</g>
<g font-size="1.8" fill="#505050">
<text x="185.4" y="197.9">DAT2</text>
<text x="185.4" y="200.5">DAT3</text>
<text x="185.9" y="203">CMD</text>
<text x="185.9" y="205.5">VCC</text>
<text x="185.9" y="208.1">CLK</text>
<text x="185.4" y="213.2">DAT0</text>
<text x="185.4" y="215.7">DAT1</text>
<text x="185.9" y="210.6">GND</text>
<text x="141.8" y="225.9">IP4251CZ16-8-TTL</text>
</g>
<g font-size="1.4" fill="#505050">
<text x="264.2" y="61.5" transform="rotate(-90 264.2 61.5)">M_V_NW/6.2A</text>
<text x="269.3" y="61.5" transform="rotate(-90 269.3 61.5)">M_V_NW/6.2A</text>
<text x="274.4" y="61.5" transform="rotate(-90 274.4 61.5)">M_V_NW/6.2A</text>
<text x="343" y="61.5" transform="rotate(-90 343 61.5)">M_V_SE/6.4A</text>
<text x="348" y="61.5" transform="rotate(-90 348 61.5)">M_V_SE/6.4A</text>
<text x="353.1" y="61.5" transform="rotate(-90 353.1 61.5)">M_V_SE/6.4A</text>
<text x="137.3" y="86.1">JX2_SE_1/1.6C</text>
<text x="137.3" y="88.6">JX2_SE_0/1.6C</text>
<text x="198.8" y="86.1">SCL/7.2D</text>
<text x="198.8" y="88.6">SDA/7.2D</text>
<text x="221.9" y="88.6">A_SCL'</text>
<text x="221.9" y="86.1">A_SDA'</text>
<text x="277.6" y="88.6">A_SCL</text>
<text x="277.6" y="86.1">A_SDA</text>
<text x="300.7" y="88.6">B_SCL'</text>
<text x="300.7" y="86.1">B_SDA'</text>
<text x="356.3" y="86.1">B_SDA</text>
<text x="356.3" y="88.6">B_SCL</text>
<text x="169.8" y="96.2">GTL2002DC</text>
<text x="248.5" y="96.2">GTL2002DC</text>
<text x="327.2" y="96.2">GTL2002DC</text>
<text x="226.2" y="119.1">S_VW_OV</text>
<text x="259.8" y="119.1">A_SCL</text>
<text x="304.9" y="119.1">N_VE_OV</text>
<text x="338.5" y="119.1">B_SCL</text>
<text x="226.2" y="124.1">S_VE_OV</text>
<text x="226.2" y="121.6">S_VS_OV</text>
<text x="259.8" y="121.6">A_SDA</text>
<text x="304.9" y="121.6">N_VN_OV</text>
<text x="304.9" y="124.1">N_VW_OV</text>
<text x="338.5" y="121.6">B_SDA</text>
<text x="160.1" y="131.8">BETA_5V/10.6C</text>
<text x="161" y="126.7">ZED_5V/10.7B</text>
<text x="168.6" y="129.2">VIN</text>
<text x="226.2" y="131.8">E_VE_UV</text>
<text x="226.2" y="129.2">E_VE_OV</text>
<text x="259.8" y="126.7">E_VE_CV</text>
<text x="259.8" y="131.8">S_VW_CV</text>
<text x="304.9" y="129.2">W_VW_OV</text>
<text x="304.9" y="131.8">W_VW_UV</text>
<text x="338.5" y="131.8">N_VE_CV</text>
<text x="338.5" y="126.7">W_VW_CV</text>
<text x="226.2" y="136.8">S_VW_UV</text>
<text x="259.8" y="134.3">S_VS_CV</text>
<text x="259.8" y="136.8">S_VE_CV</text>
<text x="304.9" y="136.8">N_VE_UV</text>
<text x="338.5" y="136.8">N_VW_CV</text>
<text x="338.5" y="134.3">N_VN_CV</text>
<text x="178.6" y="138.9">PICO-SPOX-5</text>
<text x="226.2" y="139.4">S_VS_UV</text>
<text x="226.2" y="141.9">S_VE_UV</text>
<text x="259.8" y="141.9">S_CHK_V</text>
<text x="304.9" y="139.4">N_VN_UV</text>
<text x="304.9" y="141.9">N_VW_UV</text>
<text x="338.5" y="141.9">N_CHK_V</text>
</g>
<g font-size="1.1" fill="#800000">
<text x="148.7" y="62.3">IO</text>
<text x="227.5" y="62.3">IO</text>
<text x="306.2" y="62.3">IO</text>
</g>
<g font-size="1.1" fill="#505050">
<text x="56.5" y="126.6">PMOD_SCL</text>
<text x="56.5" y="129.1">PMOD_SDA</text>
<text x="104.8" y="126.6">B_SCL'</text>
<text x="104.8" y="129.1">B_SDA'</text>
<text x="104.8" y="134.2">A_SCL'</text>
<text x="104.8" y="136.7">A_SDA'</text>
<text x="99.7" y="210.4">PMOD_SCL</text>
<text x="99.7" y="212.9">PMOD_SDA</text>
</g>
</svg>
